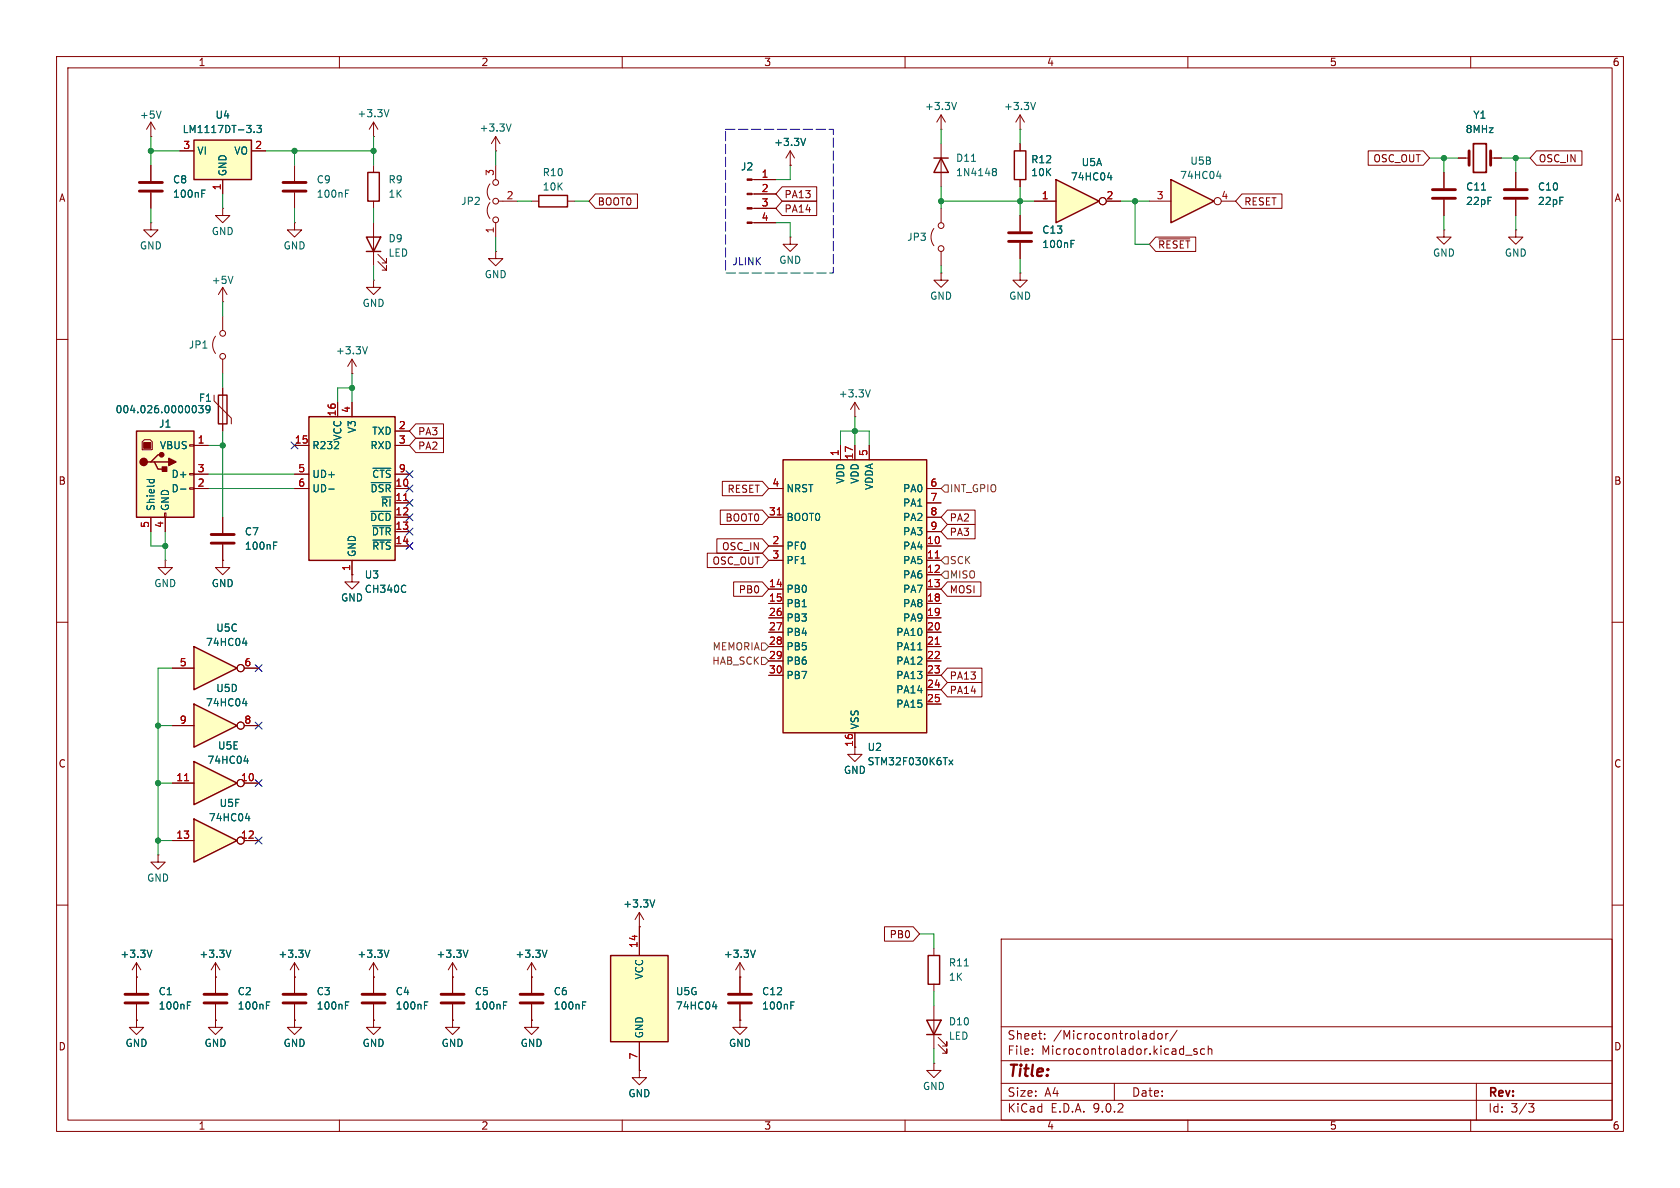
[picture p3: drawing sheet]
<svg xmlns="http://www.w3.org/2000/svg" width="297mm" height="210mm" viewBox="0 0 297 210" stroke-linecap="round" stroke-linejoin="round" font-family="sans-serif">
<g fill="none" stroke="#840000" stroke-width=".18">
<path d="M10 10h277v190h-277zM12 12h273v186h-273zM60 10v2M110 10v2M160 10v2M210 10v2M260 10v2M10 60h2M285 60h2M10 110h2M285 110h2M10 160h2"/>
<path d="M80 172.7v2.8M80 177.5v2.8M177 166h108v32h-108zM285 160h2M24.1 180.3v1.3h1.3l-1.3 1.3-1.2-1.3h1.2M24.1 180.3h.1M60 198v2M110 198v2M160 198v2M177 194.5h108M177 191.5h108M177 187.5h108"/>
<path d="M177 181.5h108M182.5 186.3v.1M182.5 185.5v.1M184.7 183.6v.1M184.7 182.8v.1M197 191.5v3M203.6 182.7l.4 .1M204 182.2v1.5M204 183.6l-.4 .1M204.8 182.8l.4-.1 .3 .3v.4l-.3 .3-.4-.1-.1-.2v-.4zM206.1 182.7v1M206.5 182.7l-.3 .1-.1 .2"/>
<path d="M208.1 182.1l-1.3 2M209.6 186.5h1.1M210 198v2M211.6 185.5l-.4-.1-.2 .2 .1 .2 .5 .2v.3h-.6M213 185.5l-.5-.1-.3 .3v.4l.2 .2h.6M213.6 185.5l.2-.1 .4 .1v.9M213.6 184.9v1.5M260 198v2M261 191.5v6.5M270.2 195.1h1l-.5 .6 .4 .1 .1 .5-.3 .3h-.4"/>
</g>
<path d="M78 175.8h4M78 177.3h4" fill="none" stroke="#840000" stroke-width=".51"/>
<path d="M89 177.7h.4M89 177.1h.6" fill="none" stroke="#006464" stroke-width=".18"/>
<path d="M34.3 134.6l7.6 3.8-7.6 3.8z" fill="#ffffc2"/>
<path d="M34.3 134.6l7.6 3.8-7.6 3.8z" fill="none" stroke="#840000" stroke-width=".25"/>
<g fill="none" stroke="#840000" stroke-width=".18">
<path d="M62.2 101.6v1.3h1.3l-1.3 1.2-1.2-1.2h1.2M62.2 101.6h.1M30.5 138.4h3.8M43.2 138.4h2.5M27.9 151.1v1.3h1.3l-1.3 1.3-1.2-1.3h1.2M27.9 151.1h.1M24.1 172.7h.1M24.1 170.2v5.3M24.1 177.5v2.8M24.1 170.2l-.7 1.3M24.1 170.2l.8 1.3M38.1 172.7h.1"/>
<path d="M38.1 170.2l-.8 1.3M38.1 170.2l.8 1.3M38.1 170.2v5.3M38.1 177.5v2.8M52.1 172.7h.1M52.1 170.2l-.8 1.3M52.1 170.2l.7 1.3M52.1 170.2v5.3M52.1 177.5v2.8M66 172.7h.1M66 170.2v5.3M66 177.5v2.8"/>
<path d="M66 170.2l-.7 1.3M66 170.2l.8 1.3M80 172.7h.1M80 170.2l-.8 1.3M80 170.2l.8 1.3M80 170.2v2.5M94 172.7v2.8M94 177.5v2.8M38.1 180.3v1.3h1.3l-1.3 1.3-1.3-1.3h1.3M38.1 180.3h.1M52.1 180.3v1.3h1.2l-1.2 1.3-1.3-1.3h1.3M52.1 180.3h.1"/>
<path d="M66 180.3v1.3h1.3l-1.3 1.3-1.2-1.3h1.2M66 180.3h.1M80 180.3v1.3h1.3l-1.3 1.3-1.3-1.3h1.3M80 180.3h.1"/>
<circle cx="42.5" cy="138.4" r=".63"/>
</g>
<path d="M32.6 138h.8" fill="none" stroke="#a90000" stroke-width=".18"/>
<g fill="none" stroke="#006464" stroke-width=".18">
<path d="M43.1 134.5h.8M43.7 134.1v.8M26.9 168l-.5 1.2M33.1 177.7h.5M33.1 177.1h.6M40.8 168l-.4 1.2M47.1 177.7h.4M47.1 177.1h.6M54.8 168l-.4 1.2M61.1 177.7h.4M61.1 177.1h.6M68.8 168l-.5 1.2"/>
<path d="M75 177.7h.5M75 177.1h.6M82.7 168l-.4 1.2M103 177.7h.4M103 177.1h.6"/>
</g>
<path d="M22.1 175.8h4.1M22.1 177.3h4.1M36.1 175.8h4M36.1 177.3h4M50 175.8h4.1M50 177.3h4.1M64 175.8h4.1M64 177.3h4.1M91.9 175.8h4.1M91.9 177.3h4.1" fill="none" stroke="#840000" stroke-width=".51"/>
<path d="M34.3 114.3l7.6 3.8-7.6 3.8z" fill="#ffffc2"/>
<path d="M34.3 114.3l7.6 3.8-7.6 3.8z" fill="none" stroke="#840000" stroke-width=".25"/>
<g fill="none" stroke="#840000" stroke-width=".18">
<path d="M30.5 118.1h3.8M43.2 118.1h2.5"/>
<circle cx="42.5" cy="118.1" r=".63"/>
</g>
<path d="M42.9 113.7h.8M43.5 113.3v.8" fill="none" stroke="#006464" stroke-width=".18"/>
<path d="M34.3 144.8l7.6 3.8-7.6 3.8z" fill="#ffffc2"/>
<path d="M95.2 34.5h5.1v2.1h-5.1zM34.3 144.8l7.6 3.8-7.6 3.8z" fill="none" stroke="#840000" stroke-width=".25"/>
<g fill="none" stroke="#840000" stroke-width=".18">
<path d="M86.6 35.8a2.26 2.26 0 0 0 0 2.8M86.6 32.5a2.26 2.26 0 0 0 0 2.8M87.6 26.7h.1M87.6 24.1l-.7 1.3M87.6 24.1l.8 1.3M87.6 24.1v2.6M87.6 29.2v2.6M87.6 39.4v2.5M88.1 35.6h3.3M94 35.6h1.2M100.3 35.6h1.3M166.4 22.9h.1"/>
<path d="M166.4 20.3v2.6M166.4 36.8v2.6M166.4 20.3l-.8 1.3M166.4 20.3l.7 1.3M87.6 44.5v1.2h1.3l-1.3 1.3-1.2-1.3h1.2M87.6 44.5h.1M139.7 41.9v1.3h1.3l-1.3 1.3-1.3-1.3h1.3M139.7 41.9h.1M165.1 40.4a2.54 2.54 0 0 0 0 3M166.4 44.5v2.5M151.1 73.7h.1M151.1 71.1l-.7 1.3"/>
<path d="M151.1 71.1l.8 1.3M151.1 71.1v2.6M30.5 148.6h3.8M43.2 148.6h2.5M113 163.8h.1M113 161.3l-.7 1.3M113 161.3l.8 1.3M113 161.3v2.5M130.8 172.7h.1M130.8 170.2v5.3M130.8 177.5v2.8M130.8 170.2l-.8 1.3"/>
<path d="M130.8 170.2l.8 1.3M113 189.2v1.3h1.3l-1.3 1.3-1.2-1.3h1.2M113 189.2h.1M130.8 180.3v1.3h1.3l-1.3 1.3-1.3-1.3h1.3M130.8 180.3h.1"/>
<circle cx="87.6" cy="32.3" r=".51"/>
<circle cx="87.6" cy="38.9" r=".51"/>
<circle cx="87.6" cy="35.6" r=".51"/>
<circle cx="166.4" cy="39.9" r=".51"/>
<circle cx="166.4" cy="43.9" r=".51"/>
<circle cx="42.5" cy="148.6" r=".63"/>
</g>
<path d="M169.1 18.1l-.4 1.3M90.4 21.9l-.5 1.3M153.9 68.9l-.5 1.3M43.4 144.7h.8M44 144.3v.8M115.8 159.1l-.5 1.2M133.5 168l-.4 1.2M139.8 177.7h.4M139.8 177.1h.6" fill="none" stroke="#006464" stroke-width=".18"/>
<path d="M128.8 175.8h4M128.8 177.3h4" fill="none" stroke="#840000" stroke-width=".51"/>
<path d="M107.9 168.9h10.2v15.3h-10.2z" fill="#ffffc2"/>
<path d="M107.9 168.9h10.2v15.3h-10.2z" fill="none" stroke="#840000" stroke-width=".25"/>
<path d="M113 163.8v5.1M113 184.2v5" fill="none" stroke="#840000" stroke-width=".18"/>
<path d="M126 178h.7M126.6 177.5v.9" fill="none" stroke="#006464" stroke-width=".18"/>
<path d="M138.4 81.3h25.4v48.2h-25.4z" fill="#ffffc2"/>
<path d="M165.1 27.9h2.5M166.4 27.9l1.2 2.6h-2.5zM138.4 81.3h25.4v48.2h-25.4zM164.1 168.9h2v5.1h-2zM163.8 180.3h2.6l-1.3 2.6zM163.8 182.9h2.6" fill="none" stroke="#840000" stroke-width=".25"/>
<g fill="none" stroke="#840000" stroke-width=".18">
<path d="M166.4 25.4v7.6M180.3 22.9h.1M180.3 20.3l-.7 1.3M180.3 20.3l.8 1.3M180.3 20.3v2.6M148.6 78.7v2.6M151.1 78.7v2.6M153.7 78.7v2.6M135.9 86.4h2.5M135.9 91.4h2.5M135.9 96.5h2.5M135.9 99.1h2.5"/>
<path d="M163.8 86.4h2.6M163.8 91.4h2.6M163.8 96.5h2.6M163.8 99.1h2.6M163.8 88.9h2.6M163.8 94h2.6M135.9 104.1h2.5M135.9 106.7h2.5M135.9 109.2h2.5M135.9 111.8h2.5M135.9 114.3h2.5M135.9 116.8h2.5"/>
<path d="M135.9 119.4h2.5M163.8 104.1h2.6M163.8 106.7h2.6M163.8 109.2h2.6M163.8 111.8h2.6M163.8 114.3h2.6M163.8 116.8h2.6M163.8 119.4h2.6M163.8 101.6h2.6M151.1 129.5v3.9h1.3l-1.3 1.2-1.2-1.2h1.2M163.8 121.9h2.6M163.8 124.5h2.6"/>
<path d="M165.1 167.6v1.3M165.1 174v1.3M165.1 177.8v7.6M165.1 188v1.2h1.3l-1.3 1.3-1.3-1.3h1.3M165.1 188h.1M165.9 184.7l1.5 1.5v-.8v.8h-.8M165.9 183.4l1.5 1.5v-.7v.7h-.8"/>
</g>
<path d="M137.4 91h.7M165.3 98.6h.8M165.3 113.9h.8" fill="none" stroke="#a90000" stroke-width=".18"/>
<path d="M183.1 18.1l-.5 1.3M171.7 28.5h.8M175.6 30.3h.1M175.6 29.8h.3l.2 .1 .1 .2-.3 .2M175.7 30.3h.2M175.7 30.3l-.1 .1M175.9 30.3l.3 .3-.1 .3-.2 .2-.3-.1M162.3 114.9h.7M167.8 134.4l.6 .8M168.4 134.4l-.6 .8M170.5 170.8h.7" fill="none" stroke="#006464" stroke-width=".18"/>
<path d="M34.3 124.5l7.6 3.8-7.6 3.8z" fill="#ffffc2"/>
<path d="M34.3 124.5l7.6 3.8-7.6 3.8z" fill="none" stroke="#840000" stroke-width=".25"/>
<g fill="none" stroke="#840000" stroke-width=".18">
<path d="M255.3 30.5v2.8M255.3 35.3v2.8M257.8 27.9h1.9M263.5 27.9h1.9M255.3 40.6v1.3h1.2l-1.2 1.3-1.3-1.3h1.3M255.3 40.6h.1M30.5 128.3h3.8M43.2 128.3h2.5"/>
<circle cx="42.5" cy="128.3" r=".63"/>
</g>
<path d="M261.9 33.6h.7M42.9 124.4h.8M43.5 123.9v.9" fill="none" stroke="#006464" stroke-width=".18"/>
<path d="M253.2 33.5h4.1M253.2 35.1h4.1M259.7 26.7v2.5M263.5 26.7v2.5" fill="none" stroke="#840000" stroke-width=".51"/>
<path d="M260.5 25.4h2.3v5.1h-2.3z" fill="none" stroke="#840000" stroke-width=".3"/>
<path d="M207 31.8l7.6 3.8-7.6 3.8z" fill="#ffffc2"/>
<path d="M179.3 26.7h2.1v5.1h-2.1zM207 31.8l7.6 3.8-7.6 3.8z" fill="none" stroke="#840000" stroke-width=".25"/>
<g fill="none" stroke="#840000" stroke-width=".18">
<path d="M180.3 25.4v1.3M180.3 31.8v1.2M203.2 35.6h3.8M215.9 35.6h2.5"/>
<circle cx="215.3" cy="35.6" r=".63"/>
</g>
<path d="M215.1 31.1h.8M215.7 30.7v.9" fill="none" stroke="#006464" stroke-width=".18"/>
<path d="M186.7 31.8l7.6 3.8-7.6 3.8z" fill="#ffffc2"/>
<path d="M186.7 31.8l7.6 3.8-7.6 3.8zM38.6 69.9h1.5v5h-1.5z" fill="none" stroke="#840000" stroke-width=".25"/>
<g fill="none" stroke="#840000" stroke-width=".18">
<path d="M180.3 38.1v2.8M182.9 35.6h3.8M195.6 35.6h2.5M268 30.5v2.8M268 35.3v2.8M38.1 59.4a2.54 2.54 0 0 0 0 3.1M39.4 53.3h.1M39.4 50.8l-.8 1.3M39.4 50.8l.7 1.3M39.4 50.8v2.5M39.4 55.9v2.5M166.4 48.3v1.2h1.2l-1.2 1.3-1.3-1.3h1.3"/>
<path d="M166.4 48.3h.1M180.3 48.3v1.2h1.3l-1.3 1.3-1.2-1.3h1.2M180.3 48.3h.1M180.3 42.9v2.8M268 40.6v1.3h1.2l-1.2 1.3-1.3-1.3h1.3M268 40.6h.1M37.8 69.9v1l3.1 3v1M39.4 63.5v2.5M39.4 68.6v7.6M39.4 99.1v1.2h1.2l-1.2 1.3-1.3-1.3h1.3M39.4 99.1h.1M94 172.7h.1"/>
<path d="M94 170.2l-.8 1.3M94 170.2l.7 1.3M94 170.2v2.5M94 180.3v1.3h1.2l-1.2 1.3-1.3-1.3h1.3M94 180.3h.1"/>
<circle cx="194.9" cy="35.6" r=".63"/>
<circle cx="39.4" cy="58.9" r=".51"/>
<circle cx="39.4" cy="63" r=".51"/>
</g>
<path d="M195.8 31.4h.8M196.4 31v.8M41.2 48.8l-.4 1.3M189.3 43.1h.5M189.3 42.5h.6M34.6 71.8l.1 .4-.1 .6M35.9 71.7l-.4 .5 .4 .1v.5l-.2 .2-.6-.2M36.5 71.8l-.1 .4 .1 .2 .4 .1 .2-.3M37.1 71.8a.84 .84 0 0 1-.3 1.2h-.3M96.7 168l-.4 1.2" fill="none" stroke="#006464" stroke-width=".18"/>
<path d="M265.9 33.5h4.1M265.9 35.1h4.1M178.3 41.1h4.1M178.3 42.7h4.1" fill="none" stroke="#840000" stroke-width=".51"/>
<path d="M54.6 73.7h15.2v25.4h-15.2z" fill="#ffffc2"/>
<path d="M54.6 73.7h15.2v25.4h-15.2z" fill="none" stroke="#840000" stroke-width=".25"/>
<g fill="none" stroke="#840000" stroke-width=".18">
<path d="M26.7 39.4v1.2h1.2l-1.2 1.3-1.3-1.3h1.3M26.7 39.4h.1M26.7 29.2v2.8M26.7 34v2.8M132.9 31.8h4.3M132.9 34.3h4.3M132.9 36.8h4.3M132.9 39.4h4.3M139.7 29.2h.1M139.7 26.7l-.8 1.2M139.7 26.7l.8 1.2M139.7 26.7v2.5"/>
<path d="M52.1 78.7h2.5M59.7 71.1v2.6M62.2 66h.1M62.2 63.5v2.5M62.2 71.1v2.6M62.2 63.5l-.7 1.3M62.2 63.5l.8 1.3M69.8 78.7h2.6M69.8 76.2h2.6M52.1 83.8h2.5M52.1 86.4h2.5M62.2 99.1v2.5"/>
<path d="M69.8 83.8h2.6M69.8 86.4h2.6M69.8 88.9h2.6M69.8 91.4h2.6M69.8 94h2.6M69.8 96.5h2.6"/>
</g>
<path d="M35.7 34.2h.4M35.7 33.6h.6M142.4 24.5l-.4 1.2M65 61.3l-.5 1.3M58.1 86.5h1M65.6 90.4h3.5M65.6 85.3h3.5M65.9 92.9h3.2M65.9 82.8h3.2M65.9 95.5h3.2M71.7 103.5v.1M71.7 104.6v.1" fill="none" stroke="#006464" stroke-width=".18"/>
<path d="M71.4 88.5h.7" fill="none" stroke="#a90000" stroke-width=".18"/>
<g fill="#840000" stroke="#840000" stroke-width=".18">
<path d="M132.1 31.6h.8v.3h-.8z"/>
<path d="M132.1 34.2h.8v.2h-.8z"/>
<path d="M132.1 36.7h.8v.3h-.8z"/>
<path d="M132.1 39.2h.8v.3h-.8z"/>
</g>
<path d="M24.6 32.3h4.1M24.6 33.8h4.1" fill="none" stroke="#840000" stroke-width=".51"/>
<path d="M34.3 24.8h10.1v7h-10.1z" fill="#ffffc2"/>
<path d="M34.3 24.8h10.1v7h-10.1zM64.8 41.9h2.5l-1.3 2.6zM64.8 44.5h2.5" fill="none" stroke="#840000" stroke-width=".25"/>
<g fill="none" stroke="#840000" stroke-width=".18">
<path d="M26.7 24.1h.1M26.7 21.6l-.8 1.3M26.7 21.6l.7 1.3M26.7 21.6v2.5M31.7 26.7h2.6M39.4 36.8v1.3h1.2l-1.2 1.3-1.3-1.3h1.3M39.4 36.8h.1M39.4 31.8v2.5M44.4 26.7h2.6M66 24.1h.1M66 21.6v2.5M66 39.4v7.6"/>
<path d="M66 21.6l-.7 1.3M66 21.6l.8 1.3M66 49.5v1.3h1.3l-1.3 1.3-1.2-1.3h1.2M66 49.5h.1M66.8 46.2l1.5 1.6v-.8v.8h-.7M66.8 45l1.5 1.5v-.8v.8h-.7M29.2 99.1v1.2h1.3l-1.3 1.3-1.3-1.3h1.3M29.2 99.1h.1"/>
</g>
<path d="M28.5 19.6l-.4 1.3M68.8 19.4l-.5 1.2M44.9 23.3v.1M45.4 22.2h.8l-.4 .5 .3 .1v.5l-.1 .1-.6-.1" fill="none" stroke="#006464" stroke-width=".18"/>
<path d="M24.1 76.2h10.2v15.2h-10.2z" fill="#ffffc2"/>
<path d="M65 30.5h2.1v5.1h-2.1zM24.1 76.2h10.2v15.2h-10.2zM26.7 81.7h.6l.6 1.2h1.3M27.3 81.7h2.5M28.6 80.4h-.7l-1.2 1.3h-.7" fill="none" stroke="#840000" stroke-width=".25"/>
<g fill="none" stroke="#840000" stroke-width=".18">
<path d="M26.7 29.2v2.8M26.7 34v2.8M31.7 26.7h2.6M39.4 31.8v2.5M44.4 26.7h2.6M52.1 39.4v1.2h1.2l-1.2 1.3-1.3-1.3h1.3M52.1 39.4h.1M52.1 29.2v2.8M52.1 34v2.8M66 29.2v1.3M66 35.6v1.2M105.3 34.3h7.4v2.5h-7.4l-1.2-1.2z"/>
<path d="M133.3 31.8h3.9M133.3 34.3h3.9M133.3 36.8h3.9M133.3 39.4h3.9M138.3 33h6.1v2.6h-6.1l-1.1-1.3zM138.3 35.6h6.1v2.5h-6.1l-1.1-1.3zM139.7 29.2h.1M180.3 25.4v1.3M180.3 31.8v1.2M180.3 38.1v2.8M182.9 35.6h3.8M195.6 35.6h2.5"/>
<path d="M219.6 34.3h7v2.5h-7l-1.2-1.2zM241.9 26.7h9.7l1.1 1.2-1.1 1.3h-9.7zM255.3 30.5v2.8M255.3 35.3v2.8M257.8 27.9h1.3M264.2 27.9h1.2M268 30.5v2.8M268 35.3v2.8M271.6 26.7h8.1v2.5h-8.1l-1.1-1.3zM180.3 42.9v2.8M204.3 41.9h7.1v2.6h-7.1l-1.1-1.3zM204.9 42.2h5.4"/>
<path d="M25.5 77.7h1l.4 .4v1.4h-1.8v-1.4zM33.5 78.6h.8v.3h-.8zM34.3 78.7h2.5M39.4 68.6v1.3M39.4 74.9v1.3M52.1 78.7h2.5M59.7 71.1v2.6M62.2 71.1v2.6M69.8 78.7h2.6M69.8 76.2h2.6M73.5 74.9h4.9v2.6h-4.9l-1.1-1.3zM73.5 77.5h4.9v2.5h-4.9l-1.1-1.3z"/>
<path d="M148.6 78.7v2.6M151.1 78.7v2.6M153.7 78.7v2.6M26.7 91.4v2.6M29.1 90.7h.2v.7h-.2zM29.2 91.4v2.6M33.5 83.7h.8v.2h-.8zM33.5 86.2h.8v.3h-.8zM34.3 83.8h2.5M34.3 86.4h2.5M39.4 99.1h.1M39.4 91.4v2.8"/>
<path d="M39.4 96.3v2.8M52.1 83.8h2.5M52.1 86.4h2.5M62.2 99.1v2.5M69.8 83.8h2.6M69.8 86.4h2.6M69.8 88.9h2.6M69.8 91.4h2.6M69.8 94h2.6M69.8 96.5h2.6M125 97.8h9.8l1.1 1.3-1.1 1.2h-9.8zM126.7 95.2h8.1l1.1 1.3-1.1 1.3h-8.1z"/>
<path d="M127.3 90.2h7.5l1.1 1.2-1.1 1.3h-7.5zM127.7 85.1h7.1l1.1 1.3-1.1 1.2h-7.1zM135.9 86.4h2.5M135.9 91.4h2.5M135.9 96.5h2.5M135.9 99.1h2.5M163.8 86.4h2.6M163.8 88.9h2.6M163.8 91.4h2.6M163.8 94h2.6M163.8 96.5h2.6M163.8 99.1h2.6"/>
<path d="M167.5 92.7h4.9v2.6h-4.9l-1.1-1.3zM167.5 90.2h4.9v2.5h-4.9l-1.1-1.3zM30.5 118.1h3.8M43.2 118.1h2.5M62.2 101.6h.1M129.7 102.9h5.1l1.1 1.2-1.1 1.3h-5.1zM135.9 104.1h2.5M135.9 106.7h2.5M135.9 109.2h2.5M135.9 111.8h2.5M135.9 114.3h2.5M135.9 116.8h2.5"/>
<path d="M135.9 119.4h2.5M163.8 104.1h2.6M163.8 106.7h2.6M163.8 109.2h2.6M163.8 111.8h2.6M163.8 114.3h2.6M163.8 116.8h2.6M163.8 119.4h2.6M163.8 101.6h2.6M167.5 102.9h5.9v2.5h-5.9l-1.1-1.3zM167.5 118.1h6.1v2.6h-6.1l-1.1-1.3zM30.5 128.3h3.8"/>
<path d="M30.5 138.4h3.8M43.2 128.3h2.5M43.2 138.4h2.5M151.1 129.5v2.6M163.8 121.9h2.6M163.8 124.5h2.6M167.5 120.6h6.1v2.6h-6.1l-1.1-1.3zM30.5 148.6h3.8M43.2 148.6h2.5M24.1 172.7h.1M24.1 172.7v2.8M24.1 177.5v2.8"/>
<path d="M38.1 172.7h.1M38.1 172.7v2.8M38.1 177.5v2.8M52.1 172.7h.1M52.1 172.7v2.8M52.1 177.5v2.8M66 172.7h.1M66 172.7v2.8M66 177.5v2.8M80 172.7h.1M80 172.7v2.8M80 177.5v2.8"/>
<path d="M94 172.7h.1M94 172.7v2.8M94 177.5v2.8M113 163.8h.1M113 163.8v5.1M130.8 172.7h.1M130.8 172.7v2.8M130.8 177.5v2.8M156.4 163.8h5l1.2 1.3-1.2 1.3h-5zM24.1 180.3h.1M38.1 180.3h.1M52.1 180.3h.1"/>
<path d="M66 180.3h.1M80 180.3h.1M94 180.3h.1M113 189.2h.1M113 184.2v5M130.8 180.3h.1"/>
<circle cx="194.9" cy="35.6" r=".63"/>
<circle cx="42.5" cy="118.1" r=".63"/>
<circle cx="42.5" cy="128.3" r=".63"/>
<circle cx="42.5" cy="138.4" r=".63"/>
<circle cx="42.5" cy="148.6" r=".63"/>
</g>
<path d="M25.4 78.2h1.3v1h-1.3z" fill="#840000" stroke="#840000" stroke-width=".18"/>
<g fill="#840000" stroke="#840000" stroke-width=".25">
<path d="M28.7 82.6h.8v.7h-.8z"/>
<path d="M29.8 81l1.3 .7-1.3 .6z"/>
<circle cx="25.4" cy="81.7" r=".63"/>
<circle cx="28.6" cy="80.4" r=".38"/>
</g>
<g fill="none" stroke="#006464" stroke-width=".18">
<path d="M35.7 34.2h.4M35.7 33.6h.6M44.9 23.3v.1M45.4 22.2h.8l-.4 .5 .3 .1v.5l-.1 .1-.6-.1M61.1 34.2h.4M61.1 33.6h.6M142.4 24.5l-.4 1.2M195.8 31.4h.8M196.4 31v.8M261.9 33.6h.7M189.3 43.1h.5M189.3 42.5h.6"/>
<path d="M34.6 71.8l.1 .4-.1 .6M35.9 71.7l-.4 .5 .4 .1v.5l-.2 .2-.6-.2M36.5 71.8l-.1 .4 .1 .2 .4 .1 .2-.3M37.1 71.8a.84 .84 0 0 1-.3 1.2h-.3M26 84.8h1.2M26.5 84.8l-.1 .3M27.2 84.8v.3M31.9 86.5h1M48.4 96.4h.4M48.4 95.8h.6M58.1 86.5h1M65.6 90.4h3.5"/>
<path d="M65.6 85.3h3.5M65.9 92.9h3.2M65.9 82.8h3.2M65.9 95.5h3.2M42.9 113.7h.8M43.5 113.3v.8M71.7 103.5v.1M71.7 104.6v.1M162.3 114.9h.7M42.9 124.4h.8M43.1 134.5h.8M43.5 123.9v.9"/>
<path d="M43.7 134.1v.8M167.8 134.4l.6 .8M168.4 134.4l-.6 .8M43.4 144.7h.8M44 144.3v.8M115.8 159.1l-.5 1.2M26.9 168l-.5 1.2M33.1 177.7h.5M33.1 177.1h.6M40.8 168l-.4 1.2M47.1 177.7h.4M47.1 177.1h.6"/>
<path d="M54.8 168l-.4 1.2M61.1 177.7h.4M61.1 177.1h.6M68.8 168l-.5 1.2M75 177.7h.5M75 177.1h.6M82.7 168l-.4 1.2M89 177.7h.4M89 177.1h.6M96.7 168l-.4 1.2M103 177.7h.4M103 177.1h.6"/>
<path d="M126 178h.7M126.6 177.5v.9M133.5 168l-.4 1.2M139.8 177.7h.4M139.8 177.1h.6"/>
</g>
<path d="M50 32.3h4.1M50 33.8h4.1M37.3 94.5h4.1M37.3 96h4.1" fill="none" stroke="#840000" stroke-width=".51"/>
<path d="M166.4 86.4l.6-.7h.6v1.3h-.6zM166.4 99.1l.6-.7h.6v1.3h-.6zM134.6 116.2h.7l.6 .6-.6 .7h-.7zM134.6 113.7h.7l.6 .6-.6 .6h-.7zM167 101h.6v1.2h-.6l-.6-.6z" fill="none" stroke="#725600" stroke-width=".18"/>
<g fill="none" stroke="#009600" stroke-width=".18">
<path d="M26.7 26.7h5M26.7 24.1v5.1M26.7 36.8v2.6M39.4 34.3v2.5M47 26.7h19M52.1 26.7v2.5M52.1 36.8v2.6M66 24.1v5.1M66 36.8v2.6M87.6 26.7v2.5M91.4 35.6h2.6M101.6 35.6h2.5"/>
<path d="M137.2 39.4h2.5v2.5M139.7 29.2v2.6h-2.5M166.4 35.6h16.5M166.4 22.9v2.5M166.4 33v3.8M180.3 22.9v2.5M180.3 33v5.1M198.1 35.6h5.1M200.7 35.6v7.6h2.5M252.7 27.9h5.1M255.3 27.9v2.6M255.3 38.1v2.5"/>
<path d="M265.4 27.9h5.1M268 27.9v2.6M268 38.1v2.5M39.4 53.3v2.6M66 47v2.5M87.6 41.9v2.6M166.4 47v1.3M180.3 45.7v2.6M36.8 78.7h2.6M39.4 66v2.6M39.4 76.2v15.2M62.2 66v5.1"/>
<path d="M62.2 68.6h-2.5v2.5M148.6 78.7v-2.5h5.1v2.5M151.1 73.7v5M26.7 94v2.5h2.5M29.2 94v5.1M36.8 83.8h15.3M36.8 86.4h15.3M30.5 118.1h-2.6v33M27.9 128.3h2.6M27.9 138.4h2.6M27.9 148.6h2.6M162.6 165.1h2.5v2.5"/>
<path d="M165.1 175.3v2.5M165.1 185.4v2.6"/>
</g>
<g fill="none" stroke="#000084" stroke-width=".18">
<path d="M51.5 78.1l1.2 1.2M52.7 78.1l-1.2 1.2M71.8 93.4l1.2 1.2M71.8 90.8l1.2 1.2M71.8 83.2l1.2 1.2M71.8 88.3l1.2 1.2M71.8 95.9l1.2 1.2M71.8 85.8l1.2 1.2M73 93.4l-1.2 1.2M73 90.8l-1.2 1.2M73 83.2l-1.2 1.2M73 88.3l-1.2 1.2"/>
<path d="M73 95.9l-1.2 1.2M73 85.8l-1.2 1.2M45.1 117.5l1.2 1.2M46.3 117.5l-1.2 1.2M45.1 137.8l1.2 1.2M45.1 127.7l1.2 1.2M46.3 137.8l-1.2 1.2M46.3 127.7l-1.2 1.2M45.1 148l1.2 1.2M46.3 148l-1.2 1.2"/>
</g>
<path d="M128.3 22.9h19v25.4h-19z" fill="none" stroke="#0000c2" stroke-width=".18" stroke-dasharray="1.7 .6"/>
<path d="M71.4 88.5h.7M137.4 91h.7M165.3 98.6h.8M165.3 113.9h.8M32.6 138h.8" fill="none" stroke="#a90000" stroke-width=".18"/>
<g fill="#009600" stroke="#009600" stroke-width=".18">
<circle cx="26.7" cy="26.7" r=".46"/>
<circle cx="66" cy="26.7" r=".46"/>
<circle cx="52.1" cy="26.7" r=".46"/>
<circle cx="39.4" cy="78.7" r=".46"/>
<circle cx="62.2" cy="68.6" r=".46"/>
<circle cx="151.1" cy="76.2" r=".46"/>
<circle cx="27.9" cy="148.6" r=".46"/>
<circle cx="27.9" cy="128.3" r=".46"/>
<circle cx="29.2" cy="96.5" r=".46"/>
<circle cx="27.9" cy="138.4" r=".46"/>
<circle cx="180.3" cy="35.6" r=".46"/>
<circle cx="268" cy="27.9" r=".46"/>
<circle cx="200.7" cy="35.6" r=".46"/>
<circle cx="255.3" cy="27.9" r=".46"/>
<circle cx="166.4" cy="35.6" r=".46"/>
</g>
<text font-size="2.8" fill="#840000" x="178" y="190.9">Title:</text>
<g font-size="2.1" fill="#840000">
<text x="178" y="184">Sheet:</text>
<text x="186.2" y="184">/Microcontrolador/</text>
<text x="178" y="186.7">File:</text>
<text x="184.1" y="186.7">Microcontrolador.kicad_sch</text>
<text x="178" y="196.9">KiCad</text>
<text x="178" y="194.1">Size:</text>
<text x="184.7" y="194.1">A4</text>
<text x="185.7" y="196.9">E.D.A.</text>
<text x="193.3" y="196.9">9.0.2</text>
<text x="200" y="194.1">Date:</text>
<text x="263" y="194.3">Rev:</text>
<text x="263" y="196.9">Id:</text>
<text x="267.1" y="196.9">3/3</text>
</g>
<g font-size="1.8" fill="#840000">
<text x="35" y="11.9">1</text>
<text x="85" y="11.9">2</text>
<text x="135" y="11.9">3</text>
<text x="185" y="11.9">4</text>
<text x="235" y="11.9">5</text>
<text x="285" y="11.9">6</text>
<text x="242.7" y="28.9">OSC_OUT</text>
<text x="271.9" y="28.9">OSC_IN</text>
<text x="10.3" y="35.9">A</text>
<text x="138.6" y="35.2">PA13</text>
<text x="285.3" y="35.9">A</text>
<text x="105.6" y="36.5">BOOT0</text>
<text x="138.6" y="37.8">PA14</text>
<text x="219.9" y="36.5">RESET</text>
<text x="204.6" y="44.1">~{RESET}</text>
<text x="73.8" y="77.2">PA3</text>
<text x="73.8" y="79.7">PA2</text>
<text x="10.3" y="85.9">B</text>
<text x="128.5" y="87.3">RESET</text>
<text x="285.3" y="85.9">B</text>
<text x="128.1" y="92.4">BOOT0</text>
<text x="167.8" y="94.9">PA3</text>
<text x="167.8" y="92.4">PA2</text>
<text x="125.9" y="100">OSC_OUT</text>
<text x="127.5" y="97.5">OSC_IN</text>
<text x="130.5" y="105.1">PB0</text>
<text x="167.8" y="105.1">MOSI</text>
<text x="167.8" y="122.9">PA14</text>
<text x="167.8" y="120.3">PA13</text>
<text x="10.3" y="135.9">C</text>
<text x="285.3" y="135.9">C</text>
<text x="157.2" y="166.1">PB0</text>
<text x="10.3" y="185.9">D</text>
<text x="285.3" y="185.9">D</text>
<text x="35" y="199.9">1</text>
<text x="85" y="199.9">2</text>
<text x="135" y="199.9">3</text>
<text x="185" y="199.9">4</text>
<text x="235" y="199.9">5</text>
<text x="285" y="199.9">6</text>
</g>
<g font-size="1.8" fill="#006464">
<text x="24.6" y="21.2">+5V</text>
<text x="32.2" y="23.7">LM1117DT-3.3</text>
<text x="38" y="21.2">U4</text>
<text x="63.1" y="20.9">+3.3V</text>
<text x="84.7" y="23.5">+3.3V</text>
<text x="163.4" y="19.7">+3.3V</text>
<text x="177.4" y="19.7">+3.3V</text>
<text x="259" y="23.7">8MHz</text>
<text x="260.4" y="21.2">Y1</text>
<text x="34.8" y="27.5">VI</text>
<text x="41.3" y="27.5">VO</text>
<text x="136.8" y="26">+3.3V</text>
<text x="168.9" y="28.8">D11</text>
<text x="182.2" y="29.1">R12</text>
<text x="191.1" y="29.6">U5A</text>
<text x="210.3" y="29.3">U5B</text>
<text x="30.5" y="32.6">C8</text>
<text x="30.5" y="35.2">100nF</text>
<text x="40.2" y="31.2" transform="rotate(-90 40.2 31.2)">GND</text>
<text x="55.9" y="32.6">C9</text>
<text x="55.9" y="35.2">100nF</text>
<text x="68.6" y="32.6">R9</text>
<text x="68.6" y="35.2">1K</text>
<text x="95.8" y="31.3">R10</text>
<text x="95.8" y="33.9">10K</text>
<text x="130.9" y="30.3">J2</text>
<text x="168.9" y="31.3">1N4148</text>
<text x="182.2" y="31.3">10K</text>
<text x="189.2" y="32.1">74HC04</text>
<text x="208.5" y="31.9">74HC04</text>
<text x="259.1" y="33.9">C11</text>
<text x="271.8" y="33.9">C10</text>
<text x="37.3" y="41.8">GND</text>
<text x="81.4" y="36.4">JP2</text>
<text x="184.2" y="41.5">C13</text>
<text x="259.1" y="36.4">22pF</text>
<text x="271.8" y="36.4">22pF</text>
<text x="24.6" y="44.3">GND</text>
<text x="50" y="44.3">GND</text>
<text x="68.6" y="43">D9</text>
<text x="68.6" y="45.6">LED</text>
<text x="137.7" y="46.8">GND</text>
<text x="160.3" y="42.8">JP3</text>
<text x="184.2" y="44">100nF</text>
<text x="253.2" y="45.6">GND</text>
<text x="265.9" y="45.6">GND</text>
<text x="37.3" y="50.4">+5V</text>
<text x="85.6" y="49.4">GND</text>
<text x="164.3" y="53.2">GND</text>
<text x="178.3" y="53.2">GND</text>
<text x="64" y="54.5">GND</text>
<text x="33.3" y="61.8">JP1</text>
<text x="59.3" y="62.8">+3.3V</text>
<text x="35.1" y="71.2">F1</text>
<text x="148.2" y="70.5">+3.3V</text>
<text x="20.3" y="73.3">004.026.0000039</text>
<text x="28" y="75.8">J1</text>
<text x="60.6" y="78" transform="rotate(-90 60.6 78)">VCC</text>
<text x="63.1" y="76.7" transform="rotate(-90 63.1 76.7)">V3</text>
<text x="65.7" y="77.1">TXD</text>
<text x="28.2" y="79.6">VBUS</text>
<text x="55.1" y="79.6">R232</text>
<text x="65.4" y="79.6">RXD</text>
<text x="30.2" y="84.7">D+</text>
<text x="30.2" y="87.2">D-</text>
<text x="55.1" y="84.7">UD+</text>
<text x="55.1" y="87.2">UD-</text>
<text x="65.4" y="87.2">~{DSR}</text>
<text x="65.7" y="84.7">~{CTS}</text>
<text x="67.3" y="89.8">~{RI}</text>
<text x="138.9" y="87.2">NRST</text>
<text x="149.5" y="85.6" transform="rotate(-90 149.5 85.6)">VDD</text>
<text x="152" y="85.6" transform="rotate(-90 152 85.6)">VDD</text>
<text x="154.5" y="86.7" transform="rotate(-90 154.5 86.7)">VDDA</text>
<text x="159.6" y="87.2">PA0</text>
<text x="159.6" y="89.8">PA1</text>
<text x="27.5" y="90.4" transform="rotate(-90 27.5 90.4)">Shield</text>
<text x="30.1" y="90.4" transform="rotate(-90 30.1 90.4)">GND</text>
<text x="43.2" y="94.8">C7</text>
<text x="65.3" y="92.3">~{DCD}</text>
<text x="65.6" y="94.8">~{DTR}</text>
<text x="138.9" y="92.3">BOOT0</text>
<text x="159.6" y="92.3">PA2</text>
<text x="159.6" y="94.8">PA3</text>
<text x="43.2" y="97.4">100nF</text>
<text x="63.1" y="98.6" transform="rotate(-90 63.1 98.6)">GND</text>
<text x="65.7" y="97.4">~{RTS}</text>
<text x="138.9" y="97.4">PF0</text>
<text x="138.9" y="99.9">PF1</text>
<text x="159.6" y="97.4">PA4</text>
<text x="159.6" y="99.9">PA5</text>
<text x="27.2" y="104">GND</text>
<text x="37.3" y="104">GND</text>
<text x="60.2" y="106.5">GND</text>
<text x="64.4" y="102.5">U3</text>
<text x="64.4" y="105">CH340C</text>
<text x="138.9" y="105">PB0</text>
<text x="138.9" y="107.5">PB1</text>
<text x="159.6" y="102.5">PA6</text>
<text x="159.6" y="105">PA7</text>
<text x="159.6" y="107.5">PA8</text>
<text x="38.1" y="111.9">U5C</text>
<text x="138.9" y="110.1">PB3</text>
<text x="138.9" y="112.6">PB4</text>
<text x="158.3" y="112.6">PA10</text>
<text x="159.6" y="110.1">PA9</text>
<text x="36.3" y="114.4">74HC04</text>
<text x="138.9" y="115.2">PB5</text>
<text x="138.9" y="117.7">PB6</text>
<text x="158.3" y="115.2">PA11</text>
<text x="158.3" y="117.7">PA12</text>
<text x="36.3" y="125.1">74HC04</text>
<text x="38.1" y="122.5">U5D</text>
<text x="138.9" y="120.2">PB7</text>
<text x="158.3" y="120.2">PA13</text>
<text x="158.3" y="122.8">PA14</text>
<text x="158.3" y="125.3">PA15</text>
<text x="152" y="129" transform="rotate(-90 152 129)">VSS</text>
<text x="36.6" y="135.2">74HC04</text>
<text x="38.4" y="132.7">U5E</text>
<text x="149.1" y="137">GND</text>
<text x="153.3" y="132.9">U2</text>
<text x="153.3" y="135.5">STM32F030K6Tx</text>
<text x="38.7" y="142.8">U5F</text>
<text x="36.8" y="145.4">74HC04</text>
<text x="25.9" y="156.1">GND</text>
<text x="110.1" y="160.6">+3.3V</text>
<text x="21.2" y="169.5">+3.3V</text>
<text x="35.2" y="169.5">+3.3V</text>
<text x="49.1" y="169.5">+3.3V</text>
<text x="63.1" y="169.5">+3.3V</text>
<text x="77.1" y="169.5">+3.3V</text>
<text x="91" y="169.5">+3.3V</text>
<text x="113.9" y="173.2" transform="rotate(-90 113.9 173.2)">VCC</text>
<text x="127.9" y="169.5">+3.3V</text>
<text x="167.6" y="173.6">1K</text>
<text x="167.6" y="171">R11</text>
<text x="27.9" y="176.1">C1</text>
<text x="27.9" y="178.7">100nF</text>
<text x="41.9" y="176.1">C2</text>
<text x="41.9" y="178.7">100nF</text>
<text x="55.9" y="176.1">C3</text>
<text x="55.9" y="178.7">100nF</text>
<text x="69.9" y="176.1">C4</text>
<text x="69.9" y="178.7">100nF</text>
<text x="83.8" y="176.1">C5</text>
<text x="83.8" y="178.7">100nF</text>
<text x="97.8" y="176.1">C6</text>
<text x="97.8" y="178.7">100nF</text>
<text x="119.4" y="178.7">74HC04</text>
<text x="119.4" y="176.1">U5G</text>
<text x="134.6" y="178.7">100nF</text>
<text x="134.6" y="176.1">C12</text>
<text x="22.1" y="185.3">GND</text>
<text x="36.1" y="185.3">GND</text>
<text x="50" y="185.3">GND</text>
<text x="64" y="185.3">GND</text>
<text x="78" y="185.3">GND</text>
<text x="91.9" y="185.3">GND</text>
<text x="113.9" y="183.6" transform="rotate(-90 113.9 183.6)">GND</text>
<text x="128.8" y="185.3">GND</text>
<text x="167.6" y="184">LED</text>
<text x="167.6" y="181.5">D10</text>
<text x="111" y="194.2">GND</text>
<text x="163.1" y="192.9">GND</text>
</g>
<g font-size="1.8" fill="#a90000">
<text x="32.3" y="26.4">3</text>
<text x="45" y="26.4">2</text>
<text x="39.1" y="33.7" transform="rotate(-90 39.1 33.7)">1</text>
<text x="87.4" y="31.2" transform="rotate(-90 87.4 31.2)">3</text>
<text x="89.5" y="35.3">2</text>
<text x="134.5" y="31.5">1</text>
<text x="134.5" y="34">2</text>
<text x="184.1" y="35.3">1</text>
<text x="195.5" y="35.3">2</text>
<text x="204.4" y="35.3">3</text>
<text x="215.8" y="35.3">4</text>
<text x="87.4" y="41.3" transform="rotate(-90 87.4 41.3)">1</text>
<text x="134.5" y="36.6">3</text>
<text x="134.5" y="39.1">4</text>
<text x="59.4" y="73.7" transform="rotate(-90 59.4 73.7)">16</text>
<text x="62" y="73.1" transform="rotate(-90 62 73.1)">4</text>
<text x="70.4" y="75.9">2</text>
<text x="34.9" y="78.5">1</text>
<text x="34.9" y="83.6">3</text>
<text x="52" y="78.5">15</text>
<text x="52.6" y="83.6">5</text>
<text x="70.4" y="78.5">3</text>
<text x="70.4" y="83.6">9</text>
<text x="148.3" y="80.7" transform="rotate(-90 148.3 80.7)">1</text>
<text x="150.9" y="81.3" transform="rotate(-90 150.9 81.3)">17</text>
<text x="153.4" y="80.7" transform="rotate(-90 153.4 80.7)">5</text>
<text x="34.9" y="86.1">2</text>
<text x="52.6" y="86.1">6</text>
<text x="69.8" y="86.1">10</text>
<text x="69.8" y="88.6">11</text>
<text x="136.5" y="86.1">4</text>
<text x="164.4" y="86.1">6</text>
<text x="164.4" y="88.6">7</text>
<text x="26.4" y="93.4" transform="rotate(-90 26.4 93.4)">5</text>
<text x="29" y="93.4" transform="rotate(-90 29 93.4)">4</text>
<text x="69.8" y="91.2">12</text>
<text x="69.8" y="93.7">13</text>
<text x="135.8" y="91.2">31</text>
<text x="164.4" y="91.2">8</text>
<text x="164.4" y="93.7">9</text>
<text x="62" y="101" transform="rotate(-90 62 101)">1</text>
<text x="69.8" y="96.3">14</text>
<text x="136.5" y="96.3">2</text>
<text x="136.5" y="98.8">3</text>
<text x="163.8" y="96.3">10</text>
<text x="163.8" y="98.8">11</text>
<text x="163.8" y="101.3">12</text>
<text x="135.8" y="103.9">14</text>
<text x="135.8" y="106.4">15</text>
<text x="163.8" y="103.9">13</text>
<text x="163.8" y="106.4">18</text>
<text x="135.8" y="109">26</text>
<text x="135.8" y="111.5">27</text>
<text x="163.8" y="109">19</text>
<text x="163.8" y="111.5">20</text>
<text x="31.7" y="117.9">5</text>
<text x="43.1" y="117.9">6</text>
<text x="135.8" y="114">28</text>
<text x="135.8" y="116.6">29</text>
<text x="135.8" y="119.1">30</text>
<text x="163.8" y="114">21</text>
<text x="163.8" y="116.6">22</text>
<text x="163.8" y="119.1">23</text>
<text x="163.8" y="121.7">24</text>
<text x="163.8" y="124.2">25</text>
<text x="31.7" y="128">9</text>
<text x="43.1" y="128">8</text>
<text x="150.9" y="132.1" transform="rotate(-90 150.9 132.1)">16</text>
<text x="31.1" y="138.2">11</text>
<text x="42.5" y="138.2">10</text>
<text x="31.1" y="148.3">13</text>
<text x="42.5" y="148.3">12</text>
<text x="112.8" y="167.7" transform="rotate(-90 112.8 167.7)">14</text>
<text x="112.8" y="187.4" transform="rotate(-90 112.8 187.4)">7</text>
</g>
<text font-size="1.8" fill="#0000c2" x="129.4" y="47.1">JLINK</text>
<g font-size="1.8" fill="#725600">
<text x="167.8" y="87.2">INT_GPIO</text>
<text x="167.8" y="99.9">SCK</text>
<text x="167.8" y="102.5">MISO</text>
<text x="125.8" y="117.7">HAB_SCK</text>
<text x="125.9" y="115.2">MEMORIA</text>
</g>
</svg>
